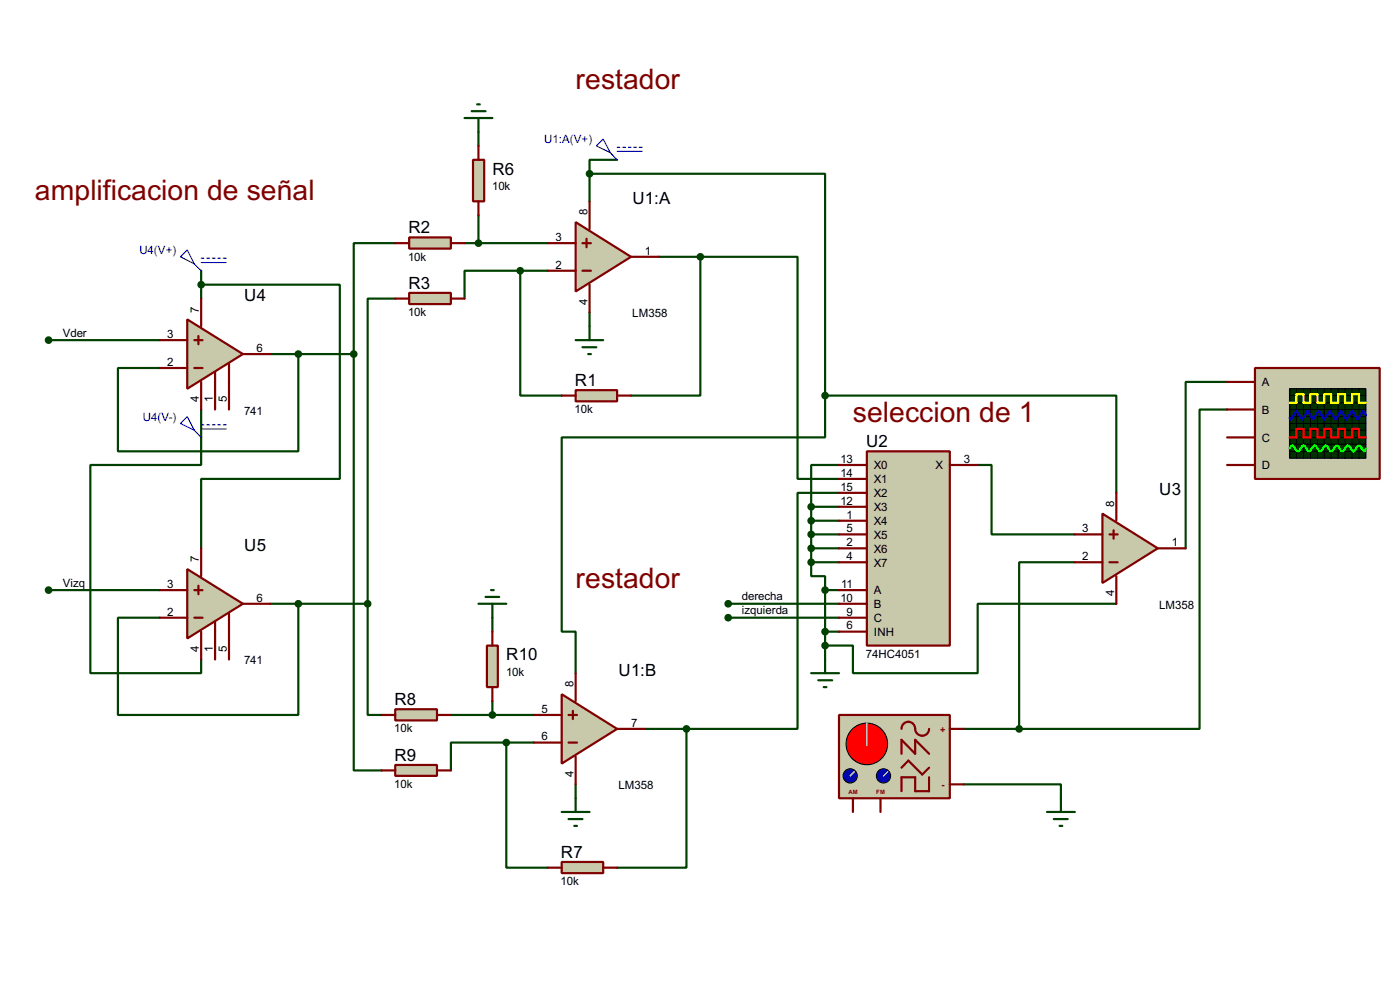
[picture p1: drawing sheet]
<svg xmlns="http://www.w3.org/2000/svg" width="256mm" height="180mm" viewBox="0 0 256 180" stroke-linecap="round" stroke-linejoin="round" font-family="sans-serif">
<g fill="none" stroke="#004000" stroke-width=".4">
<path d="M87.7 24.2v2.5M87.7 39.4v5.1M108 31.8h43.2v40.6M108 31.8v5.1M113.1 29.3h-5.1v2.5M36.9 52.1h25.4v35.6h-25.4v12.7M36.9 49.6v5.1M72.4 54.7h-5v55.8M72.4 44.5h-7.6v20.3M85.1 44.5h15.3M95.3 49.6v22.8h7.6M95.3 49.6h-10.2v5.1"/>
<path d="M95.3 49.6h5.1M108 57.2v2.5M120.7 47h7.6M128.3 47v25.4h-12.7M128.3 47h17.8v40.7h7.6M8.9 62.3h20.4M36.9 75v10.1h-20.3v38.1h20.3v-2.5M49.6 64.8h15.2M54.7 64.8v17.8h-33.1v-15.2h7.7M64.8 64.8v76.2h5.1M151.2 72.4v7.7h-48.3v35.5h2.6v7.6M151.2 72.4h53.3v17.8"/>
<path d="M224.8 69.9h-7.6v30.5M224.8 75h-5v58.4h-33.1M148.6 92.8h5.1M148.6 95.3h5.1M148.6 92.8v10.1M148.6 97.8h5.1M153.7 90.2h-7.6v43.2h-20.3M153.7 85.1h-5.1v7.7M179.1 85.1h2.6v12.7h15.2M8.9 108h20.4M49.6 110.5h17.8M54.7 110.5v20.4h-33.1v-17.8h7.7"/>
<path d="M67.4 110.5v20.4h2.5M90.2 113.1v2.5M133.4 110.5h20.3M133.4 113.1h20.3M148.6 102.9v2.6h2.6v2.5M148.6 100.4h5.1M148.6 102.9h5.1M151.2 108h2.5M151.2 108v12.7M151.2 115.6h2.5M196.9 102.9h-10.2v30.5M204.5 110.5h-25.4v12.7h-22.8v-5h-5.1"/>
<path d="M82.6 130.9h15.2M90.2 128.3v2.6M92.8 135.9v22.9h7.6M92.8 135.9h-10.2v5.1M92.8 135.9h5M118.2 133.4h7.6M125.8 133.4v25.4h-12.7M176.6 133.4h10.1M105.5 143.6v2.5M176.6 143.6h17.8v2.5"/>
</g>
<path d="M105.5 40.7l10.1 6.3-10.1 6.4z" fill="#c8c8aa" stroke="#800000" stroke-width=".4"/>
<path d="M108 36.9v5.1M100.4 49.6h5.1M100.4 44.5h5.1M106.7 49.6h1.6M106.7 44.5h1.6M107.5 43.7v1.6M108 52.1v5.1M115.6 47h5.1" fill="none" stroke="#800000" stroke-width=".4"/>
<path d="M105.5 71.4h7.6v2.1h-7.6z" fill="#c8c8aa" stroke="#800000" stroke-width=".4"/>
<path d="M102.9 72.4h2.6M113.1 72.4h2.5" fill="none" stroke="#800000" stroke-width=".4"/>
<path d="M108 59.7v2.6M105.5 62.3h5M106.7 63.6h2.6M107.8 64.8h.5" fill="none" stroke="#004000" stroke-width=".4"/>
<path d="M75 43.5h7.6v2h-7.6z" fill="#c8c8aa" stroke="#800000" stroke-width=".4"/>
<path d="M72.4 44.5h2.6M82.6 44.5h2.5" fill="none" stroke="#800000" stroke-width=".4"/>
<path d="M75 53.6h7.6v2.1h-7.6z" fill="#c8c8aa" stroke="#800000" stroke-width=".4"/>
<path d="M72.4 54.7h2.6M82.6 54.7h2.5" fill="none" stroke="#800000" stroke-width=".4"/>
<circle cx="95.3" cy="49.6" r=".5" fill="#004000" stroke="#004000" stroke-width=".4"/>
<path d="M109.3 26.7l1.2-1.2 1.3 2.5zM111.8 28l1.3 1.3M113.1 27h.5M113.1 27.7h4.6M114.1 27h.5M115.1 27h.5M116.1 27h.5M117.1 27h.6" fill="none" stroke="#0000c0" stroke-width=".2"/>
<path d="M86.7 29.3h2v7.6h-2z" fill="#c8c8aa" stroke="#800000" stroke-width=".4"/>
<path d="M87.7 26.7v2.6M87.7 36.9v2.5" fill="none" stroke="#800000" stroke-width=".4"/>
<path d="M102.9 127.1l10.2 6.3-10.2 6.4z" fill="#c8c8aa" stroke="#800000" stroke-width=".4"/>
<path d="M97.8 135.9h5.1M97.8 130.9h5.1M104.2 135.9h1.5M104.2 130.9h1.5M105 130.1v1.5M105.5 123.2v5.1M105.5 138.5v5.1M113.1 133.4h5.1" fill="none" stroke="#800000" stroke-width=".4"/>
<path d="M102.9 157.8h7.6v2h-7.6z" fill="#c8c8aa" stroke="#800000" stroke-width=".4"/>
<path d="M100.4 158.8h2.5M110.5 158.8h2.6" fill="none" stroke="#800000" stroke-width=".4"/>
<path d="M102.9 148.6h5.1M104.2 149.9h2.5M105.2 151.2h.5M105.5 146.1v2.5" fill="none" stroke="#004000" stroke-width=".4"/>
<path d="M72.4 129.8h7.7v2.1h-7.7z" fill="#c8c8aa" stroke="#800000" stroke-width=".4"/>
<path d="M69.9 130.9h2.5M80.1 130.9h2.5" fill="none" stroke="#800000" stroke-width=".4"/>
<path d="M72.4 140h7.7v2h-7.7z" fill="#c8c8aa" stroke="#800000" stroke-width=".4"/>
<path d="M69.9 141h2.5M80.1 141h2.5" fill="none" stroke="#800000" stroke-width=".4"/>
<circle cx="92.7" cy="135.9" r=".5" fill="#004000" stroke="#004000" stroke-width=".4"/>
<path d="M89.2 118.2h2v7.6h-2z" fill="#c8c8aa" stroke="#800000" stroke-width=".4"/>
<path d="M90.2 115.6v2.6M90.2 125.8v2.5" fill="none" stroke="#800000" stroke-width=".4"/>
<g fill="#004000" stroke="#004000" stroke-width=".4">
<circle cx="87.6" cy="44.5" r=".5"/>
<circle cx="90.2" cy="130.9" r=".5"/>
</g>
<path d="M87.4 19.1h.5M85.1 21.6h5.1M86.4 20.4h2.6M87.7 21.6v2.6M87.7 110.5h5.1M89 109.3h2.5M90 108h.5M90.2 110.5v2.6" fill="none" stroke="#004000" stroke-width=".4"/>
<path d="M158.8 82.6h15.2v35.6h-15.2z" fill="#c8c8aa" stroke="#800000" stroke-width=".4"/>
<g fill="none" stroke="#800000" stroke-width=".4">
<path d="M153.7 85.1h5.1M153.7 87.7h5.1M153.7 90.2h5.1M153.7 92.8h5.1M153.7 95.3h5.1M153.7 97.8h5.1M174 85.1h5.1M153.7 100.4h5.1M153.7 102.9h5.1M153.7 108h5.1M153.7 110.5h5.1M153.7 113.1h5.1"/>
<path d="M153.7 115.6h5.1"/>
</g>
<g fill="#004000" stroke="#004000" stroke-width=".4">
<circle cx="128.3" cy="47" r=".5"/>
<circle cx="125.7" cy="133.4" r=".5"/>
<circle cx="148.6" cy="92.8" r=".5"/>
<circle cx="148.6" cy="95.3" r=".5"/>
<circle cx="148.6" cy="97.8" r=".5"/>
<circle cx="148.6" cy="100.4" r=".5"/>
<circle cx="151.1" cy="108" r=".5"/>
<circle cx="148.6" cy="102.9" r=".5"/>
<circle cx="151.1" cy="115.6" r=".5"/>
<circle cx="133.4" cy="110.5" r=".5"/>
<circle cx="133.4" cy="113.1" r=".5"/>
</g>
<path d="M148.6 123.2h5.1M149.9 124.5h2.6M150.9 125.8h.5M151.2 120.7v2.5" fill="none" stroke="#004000" stroke-width=".4"/>
<path d="M202 94l10.1 6.4-10.1 6.3z" fill="#c8c8aa" stroke="#800000" stroke-width=".4"/>
<path d="M196.9 97.8h5.1M203.3 97.8h1.5M204 97.1v1.5M204.5 90.2v5.1M196.9 102.9h5.1M203.3 102.9h1.5M204.5 105.5v5M212.1 100.4h5.1" fill="none" stroke="#800000" stroke-width=".4"/>
<circle cx="108" cy="31.8" r=".5" fill="#004000" stroke="#004000" stroke-width=".4"/>
<path d="M153.7 130.9h20.3v15.2h-20.3z" fill="#c8c8aa" stroke="#800000" stroke-width=".4"/>
<circle cx="158.8" cy="136.2" r="3.8" fill="#f00" stroke="#000" stroke-width=".2"/>
<path d="M165.2 133.4a1.25 1.25 0 0 1 1.2-1.3 1.25 1.25 0 0 1 1.3 1.3 1.28 1.28 0 0 0 1.2 1.3 1.28 1.28 0 0 0 1.3-1.3M165.2 138v-2.6l2.5 2.6v-2.6l2.5 2.6M165.2 140.5l1.2-1.3 2.6 2.6 1.2-1.3M170.2 142.3v2.5h-2.5v-2.5h-2.5v2.5" fill="none" stroke="#800000" stroke-width=".4"/>
<path d="M158.8 132.4v4.1" fill="none" stroke="#c0c0c0" stroke-width=".3"/>
<circle cx="155.7" cy="142" r="1.3" fill="#0000c0" stroke="#000" stroke-width=".2"/>
<path d="M156.5 141.3l-.7 .7" fill="none" stroke="#c0c0c0" stroke-width=".3"/>
<circle cx="161.8" cy="142" r="1.3" fill="#0000c0" stroke="#000" stroke-width=".2"/>
<path d="M162.6 141.3l-.7 .7" fill="none" stroke="#c0c0c0" stroke-width=".3"/>
<path d="M174 133.4h2.6M156.3 146.1v2.5M161.3 146.1v2.5M174 143.6h2.6" fill="none" stroke="#800000" stroke-width=".4"/>
<circle cx="151.1" cy="118.2" r=".5" fill="#004000" stroke="#004000" stroke-width=".4"/>
<path d="M191.8 148.6h5.1M193.1 149.9h2.5M194.1 151.2h.5M194.4 146.1v2.5" fill="none" stroke="#004000" stroke-width=".4"/>
<path d="M229.9 67.4h22.9v20.3h-22.9z" fill="#c8c8aa" stroke="#800000" stroke-width=".4"/>
<path d="M236.3 71.2h13.9v12.7h-13.9z" fill="#003000" stroke="#000" stroke-width=".25"/>
<g fill="none" stroke="#000" stroke-width=".18">
<path d="M236.3 75h13.9M236.3 72.4h13.9M236.3 73.7h13.9M236.3 76.3h13.9M236.3 78.8h13.9M236.3 77.5h13.9M237.5 71.2v12.7M238.8 71.2v12.7M240.1 71.2v12.7M241.4 71.2v12.7M242.6 71.2v12.7M243.9 71.2v12.7"/>
<path d="M245.2 71.2v12.7M246.4 71.2v12.7M247.7 71.2v12.7M249 71.2v12.7M236.3 80.1h13.9M236.3 81.3h13.9M236.3 82.6h13.9"/>
</g>
<path d="M236.3 73.7h1.2v-1.5h1.3v1.5h1.3v-1.5h1.3v1.5h1.2v-1.5h1.3v1.5h1.3v-1.5h1.2v1.5h1.3v-1.5h1.3v1.5h1.2" fill="none" stroke="#ff0" stroke-width=".4"/>
<path d="M236.3 80.1h1.2v-1.6h1.3v1.6h1.3v-1.6h1.3v1.6h1.2v-1.6h1.3v1.6h1.3v-1.6h1.2v1.6h1.3v-1.6h1.3v1.6h1.2" fill="none" stroke="#f00" stroke-width=".4"/>
<path d="M250.2 76l-.5-.8-1 1.6-1-1.6-1 1.6-1-1.6-1 1.6-1.1-1.6-1 1.6-1-1.6-1 1.6-1-1.6-1 1.6-1.1-1.6-1 1.6-.2-.3" fill="none" stroke="#00f" stroke-width=".4"/>
<path d="M236.3 82.1l.2-.4 .3-.1 .2 .1 .5 .8 .3 .1 .2-.1 .5-.8 .3-.1 .3 .1 .4 .8 .3 .1 .3-.1 .5-.8a.6 .6 0 0 1 .8 .5l.5 .4 .2-.1 .5-.8 .3-.1 .2 .1 .5 .8 .3 .1 .2-.1 .5-.8 .3-.1 .2 .1 .5 .8 .3 .1 .3-.1 .5-.8a.6 .6 0 0 1 .8 .5l.5 .4 .2-.1 .5-.8 .3-.1 .2 .1 .5 .8 .3 .1 .2-.5" fill="none" stroke="#0f0" stroke-width=".4"/>
<path d="M224.8 69.9h5.1M224.8 75h5.1M224.8 80.1h5.1M224.8 85.1h5.1" fill="none" stroke="#800000" stroke-width=".4"/>
<path d="M34.3 58.5l10.2 6.3-10.2 6.4z" fill="#c8c8aa" stroke="#800000" stroke-width=".4"/>
<path d="M36.9 54.7v5M29.3 67.4h5M29.3 62.3h5M35.6 67.4h1.5M35.6 62.3h1.5M36.4 61.5v1.5M36.9 69.9v5.1M39.4 68.1v6.9M42 66.6v8.4M44.5 64.8h5.1" fill="none" stroke="#800000" stroke-width=".4"/>
<path d="M34.3 104.2l10.2 6.3-10.2 6.4z" fill="#c8c8aa" stroke="#800000" stroke-width=".4"/>
<path d="M29.3 113.1h5M29.3 108h5M35.6 113.1h1.5M35.6 108h1.5M36.4 107.2v1.6M36.9 100.4v5.1M36.9 115.6v5.1M39.4 113.8v6.9M42 112.3v8.4M44.5 110.5h5.1" fill="none" stroke="#800000" stroke-width=".4"/>
<g fill="#004000" stroke="#004000" stroke-width=".4">
<circle cx="54.6" cy="110.5" r=".5"/>
<circle cx="54.6" cy="64.8" r=".5"/>
<circle cx="36.8" cy="52.1" r=".5"/>
<circle cx="8.9" cy="62.3" r=".5"/>
<circle cx="8.9" cy="108" r=".5"/>
<circle cx="186.7" cy="133.4" r=".5"/>
<circle cx="151.1" cy="72.4" r=".5"/>
<circle cx="67.3" cy="110.5" r=".5"/>
<circle cx="64.8" cy="64.8" r=".5"/>
</g>
<g fill="none" stroke="#0000c0" stroke-width=".2">
<path d="M33.1 47l1.2-1.2 1.3 2.5zM35.6 48.3l1.3 1.3M36.9 47.3h.5M36.9 48.1h4.6M37.9 47.3h.5M38.9 47.3h.5M39.9 47.3h.5M40.9 47.3h.6M33.1 77.5l1.2-1.2 1.3 2.5zM35.6 78.8l1.3 1.3M36.9 77.8h.5M36.9 78.5h4.6"/>
<path d="M37.9 77.8h.5M38.9 77.8h.5M39.9 77.8h.5M40.9 77.8h.6"/>
</g>
<g font-size="5.8" fill="#800000">
<text x="105.5" y="16.2">restador</text>
<text x="6.4" y="36.6">amplificacion de señal</text>
<text x="156.3" y="77.2">seleccion de 1</text>
<text x="105.5" y="107.7">restador</text>
</g>
<g font-size="3.5">
<text x="90.2" y="31.9">R6</text>
<text x="115.9" y="37.4">U1:A</text>
<text x="74.8" y="42.7">R2</text>
<text x="74.8" y="52.8">R3</text>
<text x="44.8" y="55.1">U4</text>
<text x="105.3" y="70.6">R1</text>
<text x="158.7" y="81.8">U2</text>
<text x="212.4" y="90.7">U3</text>
<text x="44.8" y="100.9">U5</text>
<text x="92.8" y="120.9">R10</text>
<text x="113.3" y="123.7">U1:B</text>
<text x="72.3" y="129">R8</text>
<text x="72.3" y="139.2">R9</text>
<text x="102.8" y="157">R7</text>
</g>
<g font-size="2.4" fill="#0000c0">
<text x="99.7" y="26.3">U1:A(V+)</text>
<text x="25.5" y="46.6">U4(V+)</text>
<text x="26.2" y="77.1">U4(V-)</text>
</g>
<g font-size="2.4">
<text x="90.2" y="34.9">10k</text>
<text x="107.6" y="39.4" transform="rotate(-90 107.6 39.4)">8</text>
<text x="74.8" y="47.7">10k</text>
<text x="101.8" y="44.1">3</text>
<text x="118.2" y="46.6">1</text>
<text x="101.8" y="49.2">2</text>
<text x="36.5" y="57.2" transform="rotate(-90 36.5 57.2)">7</text>
<text x="74.8" y="57.9">10k</text>
<text x="107.6" y="55.8" transform="rotate(-90 107.6 55.8)">4</text>
<text x="115.8" y="58.1">LM358</text>
<text x="11.5" y="61.7">Vder</text>
<text x="30.7" y="61.9">3</text>
<text x="47" y="64.4">6</text>
<text x="30.7" y="67">2</text>
<text x="231.2" y="70.7">A</text>
<text x="36.5" y="73.6" transform="rotate(-90 36.5 73.6)">4</text>
<text x="39" y="73.6" transform="rotate(-90 39 73.6)">1</text>
<text x="41.6" y="73.6" transform="rotate(-90 41.6 73.6)">5</text>
<text x="44.7" y="75.9">741</text>
<text x="105.3" y="75.7">10k</text>
<text x="231.2" y="75.8">B</text>
<text x="231.2" y="80.8">C</text>
<text x="154" y="84.7">13</text>
<text x="154" y="87.3">14</text>
<text x="154" y="89.8">15</text>
<text x="160.1" y="85.9">X0</text>
<text x="160.1" y="88.5">X1</text>
<text x="171.4" y="85.9">X</text>
<text x="176.6" y="84.7">3</text>
<text x="231.2" y="85.9">D</text>
<text x="154" y="92.4">12</text>
<text x="155.1" y="94.9">1</text>
<text x="160.1" y="91">X2</text>
<text x="160.1" y="93.6">X3</text>
<text x="204.1" y="92.8" transform="rotate(-90 204.1 92.8)">8</text>
<text x="155.1" y="97.4">5</text>
<text x="155.1" y="100">2</text>
<text x="160.1" y="96.1">X4</text>
<text x="160.1" y="98.6">X5</text>
<text x="160.1" y="101.2">X6</text>
<text x="198.3" y="97.4">3</text>
<text x="214.7" y="100">1</text>
<text x="11.5" y="107.4">Vizq</text>
<text x="30.7" y="107.6">3</text>
<text x="36.5" y="102.9" transform="rotate(-90 36.5 102.9)">7</text>
<text x="154.1" y="107.6">11</text>
<text x="155.1" y="102.5">4</text>
<text x="160.1" y="103.7">X7</text>
<text x="198.3" y="102.5">2</text>
<text x="30.7" y="112.7">2</text>
<text x="47" y="110.1">6</text>
<text x="135.9" y="109.9">derecha</text>
<text x="135.9" y="112.5">izquierda</text>
<text x="154" y="110.1">10</text>
<text x="155.1" y="112.7">9</text>
<text x="160.1" y="108.8">A</text>
<text x="160.1" y="111.3">B</text>
<text x="160.1" y="113.9">C</text>
<text x="204.1" y="109.2" transform="rotate(-90 204.1 109.2)">4</text>
<text x="212.3" y="111.5">LM358</text>
<text x="36.5" y="119.3" transform="rotate(-90 36.5 119.3)">4</text>
<text x="39" y="119.3" transform="rotate(-90 39 119.3)">1</text>
<text x="41.6" y="119.3" transform="rotate(-90 41.6 119.3)">5</text>
<text x="155.1" y="115.2">6</text>
<text x="160.1" y="116.4">INH</text>
<text x="44.7" y="121.6">741</text>
<text x="92.7" y="123.8">10k</text>
<text x="105.1" y="125.8" transform="rotate(-90 105.1 125.8)">8</text>
<text x="158.6" y="120.4">74HC4051</text>
<text x="99.2" y="130.5">5</text>
<text x="72.2" y="134.1">10k</text>
<text x="99.2" y="135.5">6</text>
<text x="115.6" y="133">7</text>
<text x="105.1" y="142.2" transform="rotate(-90 105.1 142.2)">4</text>
<text x="72.2" y="144.2">10k</text>
<text x="113.3" y="144.5">LM358</text>
<text x="102.7" y="162">10k</text>
</g>
<g font-size="1.9" fill="#800000">
<text x="172.3" y="134.1">+</text>
<text x="172.5" y="144.3">-</text>
</g>
<g font-size="1.2" fill="#800000">
<text x="155.4" y="145.3">AM</text>
<text x="160.5" y="145.3">FM</text>
</g>
</svg>
